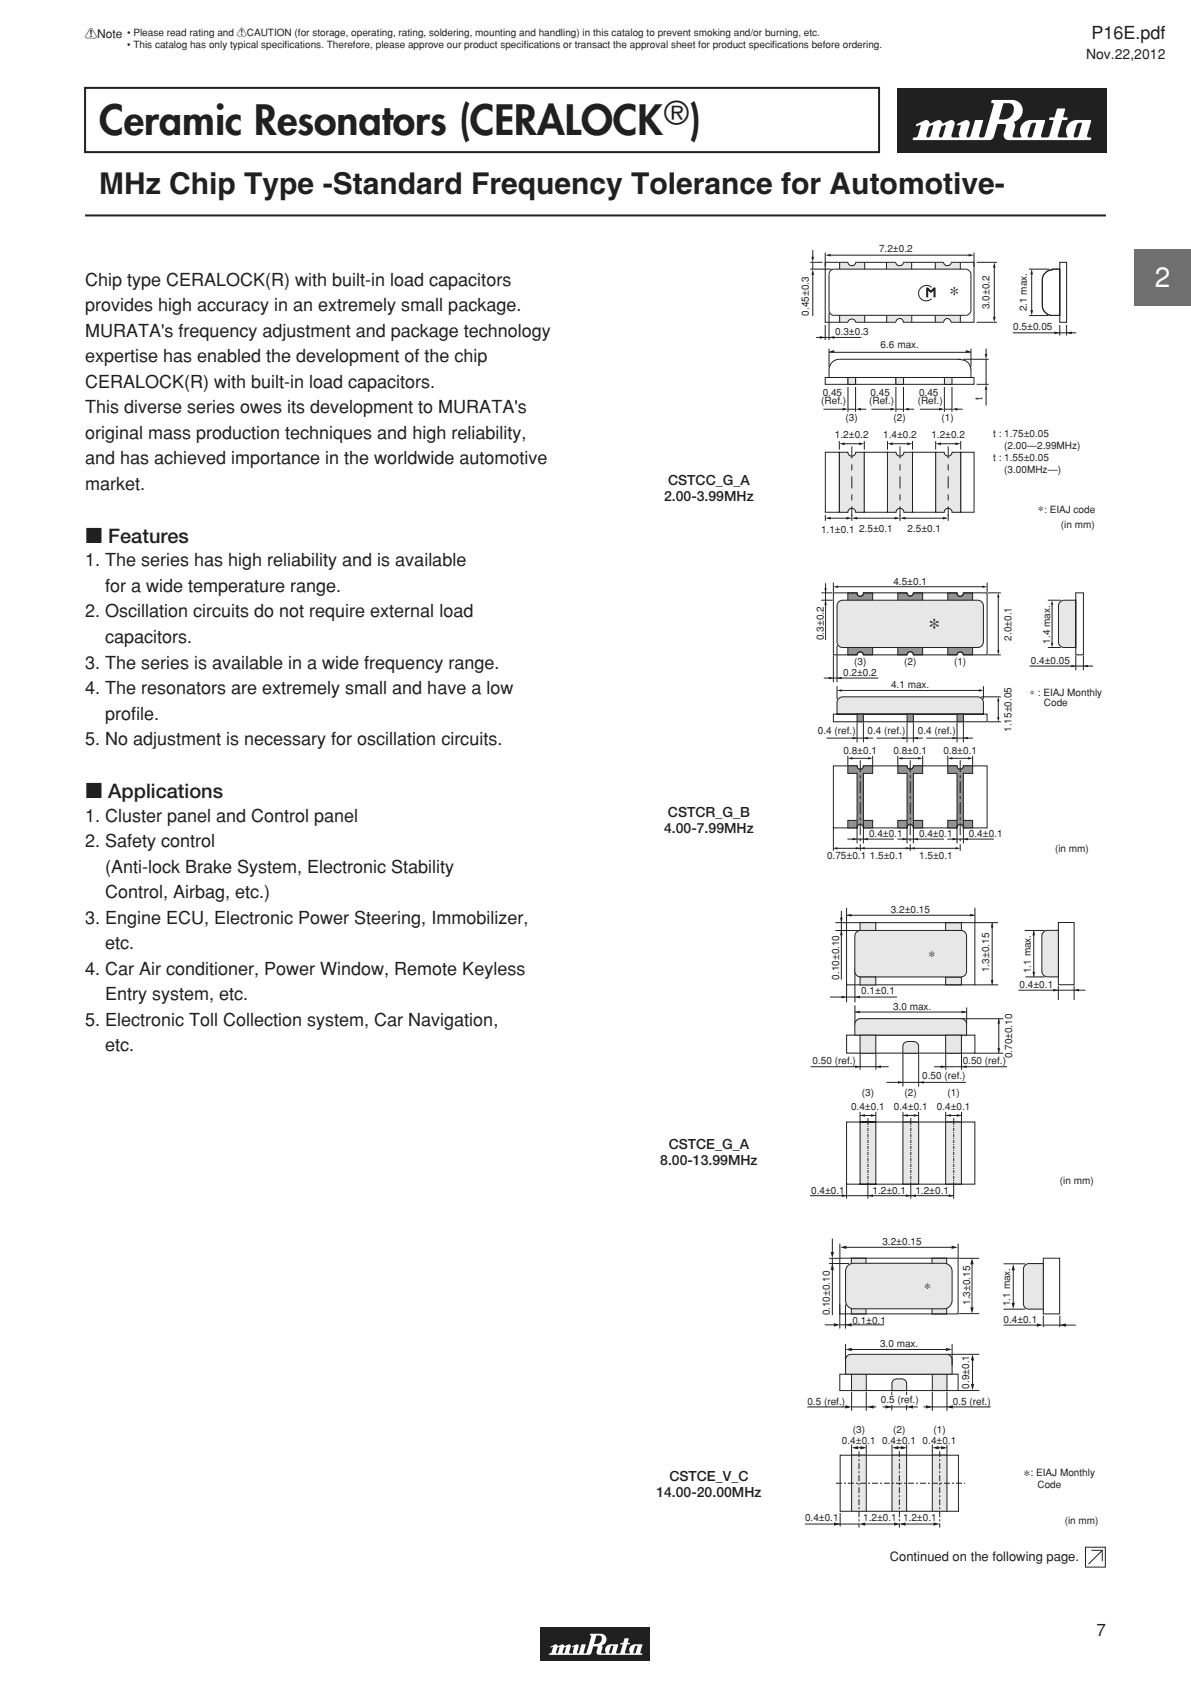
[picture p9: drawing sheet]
<svg xmlns="http://www.w3.org/2000/svg" width="210mm" height="297mm" viewBox="0 0 210 297" stroke-linecap="round" stroke-linejoin="round" font-family="sans-serif">
<path d="M15 15.5h140v11.3h-140z" fill="none" stroke="#231f20" stroke-width=".35"/>
<path d="M158.2 15.5h36.9v11.3h-36.9z" fill="#231f20"/>
<path d="M180.1 24h.1" fill="none" stroke="#231f20" stroke-width=".18"/>
<path d="M161.5 22l1.7-.8a.92 .92 0 0 1 .9 .6l.1-.1v.4l-.4 .2-.5 1.7a.38 .38 0 0 0 .4 .2 .38 .38 0 0 0 .4-.3l.5-1.7-.2-.2-.2 .1v-.4l1.1-.5a.65 .65 0 0 1 .9 .5h.3l-.1 .4-.4 .2-.5 1.6a.4 .4 0 0 0 .5 .4 .4 .4 0 0 0 .3-.5l.5-1.6-.2-.2-.2 .1 .1-.4 1.1-.5a.6 .6 0 0 1 .7 .8l-.5 2.1 .2 .1h1l.2-.1-.1-.6 .3-1.3-.1-.2-.4 .2-.1-.3 1.5-.7a.6 .6 0 0 1 .7 .7l-.6 2v.2l.3 .1h.2l.2-.3 .8-2.7h1.4l-.7 2.8a.59 .59 0 0 0 .7 .2 .59 .59 0 0 0 .4-.5l1.5-5.4-.4-.1 .1-.5 3.6-.1a1.96 1.96 0 0 1 1.8 1.8 1.96 1.96 0 0 1-1.5 2.1l.2 .8-.4 1.8 .2 .1h1.2l.1-.1a1.93 1.93 0 0 1 1.7-2.9h2.3l.2 .1-.4 1.3-1.4-.2 .2-.6-.2-.2-.5 .1-.2 .2-.6 2a.43 .43 0 0 0 .4 .4 .43 .43 0 0 0 .5-.4l.4-1.5 1.4 .2-.3 1.5 .2 .1h1a6 6 0 0 0 .9-2.6v-.4l-.7-.1v-.3l.9-.1 .5-1.5h1.4l-.3 1.4 .1 .1h.6v.3l-.1 .2h-.8l-.8 2.8 .3 .2h1.3l.1-.1a1.95 1.95 0 0 1 1.7-2.9h2.4l.1 .1-.3 1h-1.5l.2-.5-.2-.2a.68 .68 0 0 0-.8 .5l-.5 1.8a.45 .45 0 0 0 .4 .4 .45 .45 0 0 0 .5-.4l.4-1.6h1.5l-.4 1.7 .1 .2 .6 .1v.3l-.2 .1h-14.4a.85 .85 0 0 1-.8-1.1l.4-1.5-.1-.2h-.8l.1-.8h.4a1.75 1.75 0 0 0 1.5-2.7 1.93 1.93 0 0 0-1.6-.2l-.8 2.7 .2 .2h.3l-.1 .8-.7 .1-.6 2.1a.83 .83 0 0 1-.8 .6h-13.4v-.4l.4-.1a.49 .49 0 0 0 .5-.4l.4-1.6-.1-.2-.5 .3z" fill="#fff"/>
<path d="M15 38h180" fill="none" stroke="#e6e7e8" stroke-width=".18"/>
<path d="M15 38h180z" fill="none" stroke="#231f20" stroke-width=".35"/>
<path d="M169.4 79.8h2.3v10.5h-2.3z" fill="#fff"/>
<path d="M169.4 79.8h2.3v10.5h-2.3z" fill="none" stroke="#231f20" stroke-width=".18"/>
<g fill="#e7e8e8">
<path d="M156.3 46.2h1.7a.67 .67 0 0 0 .6 .7 .67 .67 0 0 0 .7-.7h1.4v1.3h-4.4z"/>
<path d="M148 46.3h1.5a.67 .67 0 0 0 .7 .6 .67 .67 0 0 0 .7-.6h1.6v1.2h-4.5z"/>
<path d="M164.9 46.3h1.5a.67 .67 0 0 0 .7 .6 .67 .67 0 0 0 .6-.6h1.6v1.2h-4.4z"/>
<path d="M156.4 55.6h4.4v1.2h-1.5a.7 .7 0 0 0-.7-.6 .7 .7 0 0 0-.6 .6h-1.6z"/>
<path d="M164.9 55.6h4.4v1.2h-1.6a.67 .67 0 0 0-.6-.6 .67 .67 0 0 0-.7 .6h-1.5z"/>
<path d="M148 55.6h4.5v1.2h-1.6a.67 .67 0 0 0-.7-.6 .67 .67 0 0 0-.7 .6h-1.5z"/>
</g>
<g fill="none" stroke="#231f20" stroke-width=".18">
<path d="M142.8 46.3h2.2M142.8 47.5h3.8M143.3 44.1v1.6M143.3 48.2v7.5M143.9 59.5h8M145.5 57.3v2.7M146.2 45h24.8M146.2 55.2v4.8M147.1 55.6h23.2M148 55.6v1.2zM148 46.3v1.2M152.5 55.6v1.2z"/>
<path d="M152.5 46.3v1.2M156.3 46.2v1.2M156.3 55.6v1.2M159.3 56.8h7.1a.67 .67 0 0 1 .7-.6 .67 .67 0 0 1 .6 .6h4v-10.5h-4a.67 .67 0 0 1-.6 .6 .67 .67 0 0 1-.7-.6h-7.1a.67 .67 0 0 1-.7 .6 .67 .67 0 0 1-.6-.6h-7.1a.67 .67 0 0 1-.7 .6 .67 .67 0 0 1-.7-.6h-4v10.5h4a.7 .7 0 0 1 1.2-.3l.2 .3h7.1a.69 .69 0 0 1 .7-.6 .69 .69 0 0 1 .6 .7M160.7 46.3v1.2M160.8 55.6v1.2M164.2 50.7a1.36 1.36 0 0 0-1.9 0 1.36 1.36 0 0 0 0 1.9 1.36 1.36 0 0 0 1.9 .1M164.9 46.3v1.2M164.9 55.6v1.2M169.3 46.3v1.2M169.3 55.6v1.2M170.3 55.6a1.01 1.01 0 0 0 .9-.9v-6.3a1.01 1.01 0 0 0-.9-.9h-23.2a.91 .91 0 0 0-.9 .9v6.3a.91 .91 0 0 0 .9 .9"/>
<path d="M171.7 44.5v2.5M172.2 46.3h3.6M172.2 56.8h3.6M175.3 46.9v9.3M178.6 58.7h11.2M181.4 47.5h3.7M181.4 55.7h3.4M181.9 48.2v6.8M184.1 48.4a1.73 1.73 0 0 1 1.4-.8v-.1h1.4v8.1h-1.8l-.5-.2a1.73 1.73 0 0 1-.8-1.5v-4.8zM185.5 47.5h1.4v8.1a2.54 2.54 0 0 1-2.9-.8l-.2-.9M185.5 47.6a1.77 1.77 0 0 0-1.7 1.7v4.6M186.9 57.3v1.9"/>
<path d="M186.9 46.3h1.2v10.5h-1.2zM188.1 57.3v1.9M145.2 72.2h3.9M145.5 66.6h26.2v1.2h-26.2zM146.2 61.5v3.2M146.2 62.1h25M149.5 66.6v1.2M168.9 63.4a1.97 1.97 0 0 1 2.3 1.8M169.5 63.4h-21.5a1.83 1.83 0 0 0-1.8 1.8v1.4h25v-1.5M169.8 63.4h4.5M171.2 61.5v3.2M172.2 67.8h2.1"/>
<path d="M173.9 63.4v4.4M145.5 90.8v1.1M146.2 91.4h3.5"/>
</g>
<g fill="#231f20">
<path d="M170.8 44.8l.9 .2-.9 .2z"/>
<path d="M185.9 58.5l1 .2-1 .2z"/>
<path d="M145.5 45l.9-.2v.4z"/>
<path d="M170.3 61.8l.9 .2-.9 .2z"/>
<path d="M146.2 62l.9-.2v.4z"/>
<path d="M150.9 72.2l.9-.3v.5z"/>
<path d="M151.5 78l.9 .3-.9 .2z"/>
</g>
<path d="M148.5 78.3h3.3" fill="none" stroke="#231f20" stroke-width=".18"/>
<g fill="#231f20">
<path d="M148 78.3l.9-.3v.5z"/>
<path d="M149.3 91.2l.9 .2-.9 .2z"/>
<path d="M145.5 91.4l1-.2v.4z"/>
</g>
<path d="M173.9 68.5v3" fill="none" stroke="#231f20" stroke-width=".18"/>
<path d="M173.9 67.8l.2 .9h-.5z" fill="#231f20"/>
<path d="M173.9 61.5v1.3" fill="none" stroke="#231f20" stroke-width=".18"/>
<g fill="#231f20">
<path d="M173.6 62.4h.5l-.2 1z"/>
<path d="M175.3 46.3l.3 .9h-.5z"/>
<path d="M175.1 55.9h.5l-.3 .9z"/>
<path d="M181.9 47.5l.2 .9h-.4z"/>
<path d="M181.7 54.7h.4l-.2 .9z"/>
<path d="M143.3 47.5l.2 1h-.4z"/>
<path d="M143.1 45.3h.4l-.2 .9z"/>
<path d="M144.6 59.3l.9 .2-.9 .2z"/>
<path d="M188.1 58.7l.9-.2v.4z"/>
<path d="M146.2 59.5l.9-.2v.4z"/>
</g>
<path d="M163.5 52.4v-1.6l.6 .7 .7-.7v1.6" fill="none" stroke="#231f20" stroke-width=".35"/>
<path d="M148 77.8v1.5M152.4 77.8v1.5" fill="none" stroke="#231f20" stroke-width=".18"/>
<path d="M160 78l.9 .3-.9 .2z" fill="#231f20"/>
<path d="M157 78.3h3.3" fill="none" stroke="#231f20" stroke-width=".18"/>
<path d="M156.5 78.3l.9-.3v.5z" fill="#231f20"/>
<path d="M156.5 77.8v1.5M160.9 77.8v1.5" fill="none" stroke="#231f20" stroke-width=".18"/>
<path d="M168.4 78l1 .3-1 .2z" fill="#231f20"/>
<path d="M165.5 78.3h3.3" fill="none" stroke="#231f20" stroke-width=".18"/>
<path d="M165 78.3l.9-.3v.5z" fill="#231f20"/>
<path d="M165 77.8v1.5M169.4 77.8v1.5" fill="none" stroke="#231f20" stroke-width=".18"/>
<path d="M149.5 66.6h1.4v1.2h-1.4z" fill="#e7e8e8"/>
<path d="M149.5 66.6h1.4v1.2h-1.4z" fill="none" stroke="#231f20" stroke-width=".18"/>
<path d="M148.6 71.9l.9 .3-.9 .2z" fill="#231f20"/>
<path d="M149.5 68.2v4.4M149.5 72.2h1.4M150.9 68.2v4.4M151.5 72.2h1.2M153.7 72.2h3.8" fill="none" stroke="#231f20" stroke-width=".18"/>
<g fill="#231f20">
<path d="M159.3 72.2l.9-.3v.5z"/>
<path d="M157 71.9l1 .3-1 .2z"/>
</g>
<path d="M158 68.2v4.4M158 72.2h1.3M159.3 68.2v4.4M160 72.2h1.2M162.2 72.2h3.9" fill="none" stroke="#231f20" stroke-width=".18"/>
<g fill="#231f20">
<path d="M167.9 72.2l.9-.3v.5z"/>
<path d="M165.6 71.9l.9 .3-.9 .2z"/>
</g>
<path d="M143.3 46.3v1.2M145.5 44.5v2.5M150.9 66.6v1.2M158 66.6v1.2M166.5 68.2v4.4M166.5 72.2h1.4M167.9 68.2v4.4M168.5 72.2h1.2" fill="none" stroke="#231f20" stroke-width=".18"/>
<path d="M158 66.6h1.3v1.2h-1.3z" fill="#e7e8e8"/>
<path d="M158 66.6h1.3v1.2h-1.3zM159.3 66.6v1.2" fill="none" stroke="#231f20" stroke-width=".18"/>
<path d="M166.5 66.6h1.4v1.2h-1.4z" fill="#e7e8e8"/>
<path d="M166.5 66.6h1.4v1.2h-1.4z" fill="none" stroke="#231f20" stroke-width=".18"/>
<path d="M148 79.8h1.5a.69 .69 0 0 0 .7 .6 .69 .69 0 0 0 .7-.6h1.5v10.6h-1.5a.68 .68 0 0 0-.7-.7 .68 .68 0 0 0-.7 .7h-1.5z" fill="#e6e7e8"/>
<path d="M148 79.8h1.5a.69 .69 0 0 0 .7 .6 .69 .69 0 0 0 .7-.6h1.5v10.6h-1.5a.68 .68 0 0 0-.7-.7 .68 .68 0 0 0-.7 .7h-1.5z" fill="none" stroke="#231f20" stroke-width=".18"/>
<path d="M156.5 79.8h1.5a.69 .69 0 0 0 .7 .6 .69 .69 0 0 0 .7-.6h1.5v10.6h-1.5a.68 .68 0 0 0-.7-.7 .68 .68 0 0 0-.7 .7h-1.5z" fill="#e6e7e8"/>
<path d="M156.5 79.8h1.5a.69 .69 0 0 0 .7 .6 .69 .69 0 0 0 .7-.6h1.5v10.6h-1.5a.68 .68 0 0 0-.7-.7 .68 .68 0 0 0-.7 .7h-1.5z" fill="none" stroke="#231f20" stroke-width=".18"/>
<path d="M165 79.8h1.5a.69 .69 0 0 0 .7 .6 .69 .69 0 0 0 .7-.6h1.5v10.6h-1.5a.68 .68 0 0 0-.7-.7 .68 .68 0 0 0-.7 .7h-1.5z" fill="#e6e7e8"/>
<path d="M165 79.8h1.5a.69 .69 0 0 0 .7 .6 .69 .69 0 0 0 .7-.6h1.5v10.6h-1.5a.68 .68 0 0 0-.7-.7 .68 .68 0 0 0-.7 .7h-1.5zM150.2 90.8v1.1M150.8 91.4h7.4M158.7 90.8v1.1M167.2 90.8v1.1" fill="none" stroke="#231f20" stroke-width=".18"/>
<path d="M150.2 78.7v12.3M158.7 78.7v12.3M167.2 78.7v12.3" fill="none" stroke="#231f20" stroke-width=".18" stroke-dasharray="2.1 1.1 1.1 1.1" stroke-linecap="butt"/>
<g fill="#231f20">
<path d="M157.7 91.2l1 .2-1 .2z"/>
<path d="M150.2 91.4l.9-.2v.4z"/>
</g>
<path d="M159.3 91.4h7.4" fill="none" stroke="#231f20" stroke-width=".18"/>
<g fill="#231f20">
<path d="M166.2 91.2l1 .2-1 .2z"/>
<path d="M158.7 91.4l.9-.2v.4z"/>
</g>
<path d="M145.5 79.8h2.5v10.5h-2.5z" fill="#fff"/>
<path d="M145.5 79.8h2.5v10.5h-2.5z" fill="none" stroke="#231f20" stroke-width=".18"/>
<path d="M152.4 79.8h4.1v10.5h-4.1z" fill="#fff"/>
<path d="M152.4 79.8h4.1v10.5h-4.1z" fill="none" stroke="#231f20" stroke-width=".18"/>
<path d="M160.9 79.8h4.1v10.5h-4.1z" fill="#fff"/>
<path d="M160.9 79.8h4.1v10.5h-4.1z" fill="none" stroke="#231f20" stroke-width=".18"/>
<path d="M186.9 106.2l.7-.3h2.1v8.3h-2.1a1 1 0 0 1-1-1v-6.3z" fill="#e6e7e8"/>
<path d="M186.9 106.2l.7-.3h2.1v8.3h-2.1a1 1 0 0 1-1-1v-6.3zM189.7 104.6h1.3v10.9h-1.3z" fill="none" stroke="#231f20" stroke-width=".18"/>
<path d="M147.9 123.2l.7-.3h23.8a1 1 0 0 1 1 1v2h-25.8v-2z" fill="#e6e7e8"/>
<path d="M146.9 125.9h27.1v1.4h-27.1zM147.9 123.2l.7-.3h23.8a1 1 0 0 1 1 1v2h-25.8v-2z" fill="none" stroke="#231f20" stroke-width=".18"/>
<path d="M149.5 104.6h1.6a.56 .56 0 0 0 .6 .6 .56 .56 0 0 0 .5-.6h1.7v10.9h-1.7a.56 .56 0 0 0-.5-.5 .56 .56 0 0 0-.6 .5h-1.6z" fill="#939598"/>
<path d="M149.5 104.6h1.6a.56 .56 0 0 0 .6 .6 .56 .56 0 0 0 .5-.6h1.7v10.9h-1.7a.56 .56 0 0 0-.5-.5 .56 .56 0 0 0-.6 .5h-1.6z" fill="none" stroke="#231f20" stroke-width=".18"/>
<path d="M167.1 104.6h1.6a.56 .56 0 0 0 .6 .6 .56 .56 0 0 0 .6-.6h1.6v10.9h-1.6a.56 .56 0 0 0-.6-.5 .56 .56 0 0 0-.6 .5h-1.6z" fill="#939598"/>
<path d="M167.1 104.6h1.6a.56 .56 0 0 0 .6 .6 .56 .56 0 0 0 .6-.6h1.6v10.9h-1.6a.56 .56 0 0 0-.6-.5 .56 .56 0 0 0-.6 .5h-1.6z" fill="none" stroke="#231f20" stroke-width=".18"/>
<path d="M158.3 104.6h1.6a.56 .56 0 0 0 .6 .5 .56 .56 0 0 0 .6-.5h1.6v10.9h-1.6a.56 .56 0 0 0-.6-.6 .56 .56 0 0 0-.6 .6h-1.6z" fill="#939598"/>
<path d="M146.9 104.6h4.2a.56 .56 0 0 0 .6 .6 .56 .56 0 0 0 .5-.6h7.7a.56 .56 0 0 0 .6 .5 .56 .56 0 0 0 .6-.5h7.6a.56 .56 0 0 0 .6 .6 .56 .56 0 0 0 .6-.6h4.1v10.9h-4.1a.56 .56 0 0 0-.6-.5 .56 .56 0 0 0-.6 .5h-7.6a.56 .56 0 0 0-.6-.6 .56 .56 0 0 0-.6 .6h-7.7a.56 .56 0 0 0-.5-.5 .56 .56 0 0 0-.6 .5h-4.2zM158.3 104.6h1.6a.56 .56 0 0 0 .6 .5 .56 .56 0 0 0 .6-.5h1.6v10.9h-1.6a.56 .56 0 0 0-.6-.6 .56 .56 0 0 0-.6 .6h-1.6zM146.9 135.1h4.2a.56 .56 0 0 0 .6 .6 .56 .56 0 0 0 .5-.6h7.7a.56 .56 0 0 0 .6 .5 .56 .56 0 0 0 .6-.5h7.6a.56 .56 0 0 0 .6 .6 .56 .56 0 0 0 .6-.6h4.1v10.9h-4.1a.56 .56 0 0 0-.6-.6 .56 .56 0 0 0-.6 .6h-7.6a.56 .56 0 0 0-.6-.6 .56 .56 0 0 0-.6 .6h-7.7v-.4a.57 .57 0 0 0-.7-.2 .57 .57 0 0 0-.4 .6h-4.2z" fill="none" stroke="#231f20" stroke-width=".18"/>
<path d="M147.9 106.2l.7-.3h23.8a1 1 0 0 1 1 1v6.3a1 1 0 0 1-1 1h-23.8a1 1 0 0 1-1-1v-6.3z" fill="#e6e7e8"/>
<path d="M147.9 106.2l.7-.3h23.8a1 1 0 0 1 1 1v6.3a1 1 0 0 1-1 1h-23.8a1 1 0 0 1-1-1v-6.3z" fill="none" stroke="#231f20" stroke-width=".18"/>
<path d="M149.5 135.1h1.6a.56 .56 0 0 0 .6 .6 .56 .56 0 0 0 .5-.6h1.7v1.3h-1.7v8.3h1.7v1.3h-1.7a.56 .56 0 0 0-.5-.6 .56 .56 0 0 0-.6 .6h-1.6v-1.3h1.6v-8.3h-1.6z" fill="#939598"/>
<path d="M149.5 135.1h1.6a.56 .56 0 0 0 .6 .6 .56 .56 0 0 0 .5-.6h1.7v1.3h-1.7v8.3h1.7v1.3h-1.7a.56 .56 0 0 0-.5-.6 .56 .56 0 0 0-.6 .6h-1.6v-1.3h1.6v-8.3h-1.6z" fill="none" stroke="#231f20" stroke-width=".18"/>
<path d="M158.3 135.1h1.6a.56 .56 0 0 0 .6 .6 .56 .56 0 0 0 .6-.6h1.6v1.3h-1.6v8.3h1.6v1.3h-1.6a.56 .56 0 0 0-.6-.6 .56 .56 0 0 0-.6 .6h-1.6v-1.3h1.6v-8.3h-1.6z" fill="#939598"/>
<path d="M158.3 135.1h1.6a.56 .56 0 0 0 .6 .6 .56 .56 0 0 0 .6-.6h1.6v1.3h-1.6v8.3h1.6v1.3h-1.6a.56 .56 0 0 0-.6-.6 .56 .56 0 0 0-.6 .6h-1.6v-1.3h1.6v-8.3h-1.6z" fill="none" stroke="#231f20" stroke-width=".18"/>
<path d="M167.1 135.1h1.6a.56 .56 0 0 0 .6 .6 .56 .56 0 0 0 .6-.6h1.6v1.3h-1.6v8.3h1.6v1.3h-1.6a.56 .56 0 0 0-.6-.6 .56 .56 0 0 0-.6 .6h-1.6v-1.3h1.6v-8.3h-1.6z" fill="#939598"/>
<path d="M167.1 135.1h1.6a.56 .56 0 0 0 .6 .6 .56 .56 0 0 0 .6-.6h1.6v1.3h-1.6v8.3h1.6v1.3h-1.6a.56 .56 0 0 0-.6-.6 .56 .56 0 0 0-.6 .6h-1.6v-1.3h1.6v-8.3h-1.6z" fill="none" stroke="#231f20" stroke-width=".18"/>
<path d="M151.1 125.9h1.1v1.4h-1.1z" fill="#939598"/>
<path d="M151.1 125.9h1.1v1.4h-1.1z" fill="none" stroke="#231f20" stroke-width=".18"/>
<path d="M159.9 125.9h1.2v1.4h-1.2z" fill="#939598"/>
<path d="M159.9 125.9h1.2v1.4h-1.2z" fill="none" stroke="#231f20" stroke-width=".18"/>
<path d="M168.7 125.9h1.2v1.4h-1.2z" fill="#939598"/>
<path d="M146.9 102.7v1.7M147.6 103.5h25.8M174 102.7v1.7M168.7 125.9h1.2v1.4h-1.2z" fill="none" stroke="#231f20" stroke-width=".18"/>
<g fill="#231f20">
<path d="M173.2 103.3l.8 .2-.8 .2z"/>
<path d="M146.9 103.5l.8-.2v.4z"/>
</g>
<path d="M147.6 121v2.3M148.2 121.8h24.5M173.4 121v2.3" fill="none" stroke="#231f20" stroke-width=".18"/>
<g fill="#231f20">
<path d="M172.6 121.6l.8 .2-.8 .2z"/>
<path d="M147.6 121.8l.8-.2v.4z"/>
</g>
<path d="M174.2 104.6h2.3M174.2 115.5h2.3M176 105.2v9.6" fill="none" stroke="#231f20" stroke-width=".18"/>
<g fill="#231f20">
<path d="M175.8 114.7h.4l-.2 .8z"/>
<path d="M176 104.6l.2 .8h-.4z"/>
</g>
<path d="M173 122.9h3.5M174.2 127.3h2.3M176 123.6v3" fill="none" stroke="#231f20" stroke-width=".18"/>
<g fill="#231f20">
<path d="M175.8 126.5h.4l-.2 .8z"/>
<path d="M176 122.9l.2 .8h-.4z"/>
</g>
<path d="M184.8 105.9h2.2M184.8 114.2h2.2M185.5 106.5v7" fill="none" stroke="#231f20" stroke-width=".18"/>
<g fill="#231f20">
<path d="M185.3 113.4h.4l-.2 .8z"/>
<path d="M185.5 105.9l.2 .8h-.4z"/>
</g>
<path d="M181.5 117.5h11.2M189.7 115.6v2.6M191 115.6v2.6" fill="none" stroke="#231f20" stroke-width=".18"/>
<g fill="#231f20">
<path d="M188.9 117.3l.8 .2-.8 .2z"/>
<path d="M191 117.5l.8-.2v.4z"/>
</g>
<path d="M145.7 130.2h8.2M151.1 127.4v3.5M152.2 127.4v3.5M154.5 130.2h8.3M159.9 127.4v3.5M161.1 127.4v3.5M163.4 130.2h8.2M168.7 127.4v3.5M169.9 127.4v3.5" fill="none" stroke="#231f20" stroke-width=".18"/>
<g fill="#231f20">
<path d="M167.9 130l.8 .2-.8 .2z"/>
<path d="M169.9 130.2l.8-.2v.4z"/>
<path d="M159.1 130l.8 .2-.8 .2z"/>
<path d="M161.1 130.2l.8-.2v.4z"/>
<path d="M150.3 130l.8 .2-.8 .2z"/>
<path d="M152.2 130.2l.8-.2v.4z"/>
</g>
<path d="M145.2 119.6h9.7M146.9 115.6v4.7M147.6 113.8v6.5" fill="none" stroke="#231f20" stroke-width=".18"/>
<g fill="#231f20">
<path d="M146.1 119.4l.8 .2-.8 .2z"/>
<path d="M147.6 119.6l.8-.2v.4z"/>
</g>
<path d="M149.4 148h8.2M151.1 144.8v3.9M152.2 144.8v3.9M159.9 144.8v3.9M161.1 144.8v3.9M168.7 144.8v3.9M169.9 144.8v3.9" fill="none" stroke="#231f20" stroke-width=".18"/>
<g fill="#231f20">
<path d="M150.3 147.8l.8 .2-.8 .2z"/>
<path d="M152.2 148l.8-.2v.4z"/>
</g>
<path d="M146.9 145.9v4.2" fill="none" stroke="#231f20" stroke-width=".18"/>
<path d="M168.5 149.4l.8 .2-.8 .2z" fill="#231f20"/>
<path d="M149.5 133.3v1.7M150.1 133.7h3.1M153.9 133.3v1.7M147.5 149.6h21.1" fill="none" stroke="#231f20" stroke-width=".18"/>
<g fill="#231f20">
<path d="M153.1 133.5l.8 .2-.8 .3z"/>
<path d="M149.5 133.7l.8-.2v.5z"/>
</g>
<path d="M144.8 104.6h2M144.8 105.9h2M145.6 102.9v10" fill="none" stroke="#231f20" stroke-width=".18"/>
<g fill="#231f20">
<path d="M145.4 103.8h.4l-.2 .8z"/>
<path d="M145.6 105.9l.2 .8h-.5z"/>
</g>
<path d="M151.7 134.1v16M160.5 134.1v16M169.3 134.1v16" fill="none" stroke="#231f20" stroke-width=".18" stroke-dasharray="2.1 .5 .5 .5" stroke-linecap="butt"/>
<path d="M158.2 148h8.2" fill="none" stroke="#231f20" stroke-width=".18"/>
<g fill="#231f20">
<path d="M159.1 147.8l.8 .2-.8 .2z"/>
<path d="M161.1 148l.8-.2v.4z"/>
</g>
<path d="M167 148h8.3" fill="none" stroke="#231f20" stroke-width=".18"/>
<g fill="#231f20">
<path d="M167.9 147.8l.8 .2-.8 .2z"/>
<path d="M169.9 148l.8-.2v.4z"/>
</g>
<path d="M158.3 133.3v1.7M159 133.7h3M162.7 133.3v1.7" fill="none" stroke="#231f20" stroke-width=".18"/>
<g fill="#231f20">
<path d="M161.9 133.5l.8 .2-.8 .3z"/>
<path d="M158.3 133.7l.8-.2v.5z"/>
</g>
<path d="M167.1 133.3v1.7M167.8 133.7h3M171.5 133.3v1.7" fill="none" stroke="#231f20" stroke-width=".18"/>
<g fill="#231f20">
<path d="M170.7 133.5l.8 .2-.8 .3z"/>
<path d="M167.1 133.7l.8-.2v.5z"/>
<path d="M159.7 149.4l.8 .2-.8 .2z"/>
<path d="M150.9 149.4l.8 .2-.8 .2z"/>
<path d="M146.8 149.6l.8-.2v.4z"/>
<path d="M151.7 149.6l.8-.2v.4z"/>
<path d="M160.5 149.6l.8-.2v.4z"/>
</g>
<g fill="none" stroke="#231f20" stroke-width=".18">
<path d="M146.4 175.8h11.8M148.3 160.6v12.2M149.3 161.4h22.6M150.7 178.5h19.7M150.7 170.5v6.3M150.7 177.3v3.6M169.3 179.7h7.6M170.4 177.7v2.8M174.9 162.7v11M176.1 179.7v6M179.6 174.6h11.8M180.7 164.1h3.5"/>
<path d="M180.8 172.3h3.4M182.3 164.1v8.2M186.6 173.9v2.5M142.9 188.1h13.8M151.6 196.1v1.7M151.7 196.7h2.7M151.7 185.9v2.8M154.4 185.9v2.8M156.3 190.9h14M159.2 185.9v5.7M160.6 197.2v.7M162 185.9v5.7"/>
<path d="M166.8 185.9v2.8M169.5 185.7v3M171.8 185.7h5.1M142.8 210.9h25.4"/>
</g>
<path d="M166.7 162.7h2.8v1.4h-2.8z" fill="#e6e7e8"/>
<path d="M166.7 162.7h2.8v1.4h-2.8z" fill="none" stroke="#231f20" stroke-width=".18"/>
<path d="M166.7 172.3h2.8v1.4h-2.8z" fill="#e6e7e8"/>
<path d="M147.3 162.7h2M147.3 164.1h4.2M149.3 160.1v2.6M149.3 162.7h22.6v11h-22.6zM149.3 173.3v3.5M166.7 172.3h2.8v1.4h-2.8zM171.9 173.7h4.1M171.9 160.1v2.6h4.1" fill="none" stroke="#231f20" stroke-width=".18"/>
<path d="M166.7 197.9h2.8v11h-2.8z" fill="#e6e7e8"/>
<path d="M166.7 197.9h2.8v11h-2.8z" fill="none" stroke="#231f20" stroke-width=".18"/>
<path d="M159.2 197.9h2.8v11h-2.8z" fill="#e6e7e8"/>
<path d="M159.2 197.9h2.8v11h-2.8z" fill="none" stroke="#231f20" stroke-width=".18"/>
<path d="M151.7 197.9h2.7v11h-2.7z" fill="#e6e7e8"/>
<path d="M186.6 162.7h2.8v11h-2.8zM189.4 173.9v2.5M149.3 197.9h22.6v10.9h-22.6zM149.3 182.6h22.6v3.1h-22.6zM151.7 197.9h2.7v11h-2.7zM153 197.2v.7M153 208.7v2.7M160.6 208.7v2.7" fill="none" stroke="#231f20" stroke-width=".18"/>
<path d="M153 197.9v10.8M160.6 197.9v10.8" fill="none" stroke="#231f20" stroke-width=".18" stroke-dasharray=".5 .2 .2 .2" stroke-linecap="butt"/>
<path d="M184 164.4l.7-.3h1.9v8.2h-1.9a1 1 0 0 1-1-1v-6.2z" fill="#e6e7e8"/>
<path d="M184 164.4l.7-.3h1.9v8.2h-1.9a1 1 0 0 1-1-1v-6.2z" fill="none" stroke="#231f20" stroke-width=".18"/>
<path d="M151 164.4l.7-.3h17.7a1 1 0 0 1 1 1v6.2a1 1 0 0 1-1 1h-17.7a1 1 0 0 1-1-1v-6.2z" fill="#e6e7e8"/>
<path d="M151 164.4l.7-.3h17.7a1 1 0 0 1 1 1v6.2a1 1 0 0 1-1 1h-17.7a1 1 0 0 1-1-1v-6.2z" fill="none" stroke="#231f20" stroke-width=".18"/>
<path d="M151 179.9l.7-.2h17.7a1 1 0 0 1 1 1v1.9h-19.7v-1.9z" fill="#e6e7e8"/>
<path d="M151 179.9l.7-.2h17.7a1 1 0 0 1 1 1v1.9h-19.7v-1.9z" fill="none" stroke="#231f20" stroke-width=".18"/>
<path d="M159.5 183.9a2.04 2.04 0 0 1 2.4 .3l.1 1.5h-2.8v-1.2z" fill="#e6e7e8"/>
<path d="M159.5 183.9a2.04 2.04 0 0 1 2.4 .3l.1 1.5h-2.8v-1.2z" fill="none" stroke="#231f20" stroke-width=".18"/>
<path d="M151.6 162.7h2.8v1.4h-2.8z" fill="#e6e7e8"/>
<path d="M151.6 162.7h2.8v1.4h-2.8z" fill="none" stroke="#231f20" stroke-width=".18"/>
<path d="M151.6 172.3h2.8v1.4h-2.8z" fill="#e6e7e8"/>
<path d="M151.6 172.3h2.8v1.4h-2.8z" fill="none" stroke="#231f20" stroke-width=".18"/>
<path d="M151.6 182.6h2.8v3.1h-2.8z" fill="#e6e7e8"/>
<path d="M151.6 182.6h2.8v3.1h-2.8z" fill="none" stroke="#231f20" stroke-width=".18"/>
<path d="M166.7 182.6h2.8v3.1h-2.8z" fill="#e6e7e8"/>
<path d="M166.7 182.6h2.8v3.1h-2.8z" fill="none" stroke="#231f20" stroke-width=".18"/>
<g fill="#231f20">
<path d="M182 171.4h.5l-.2 .9z"/>
<path d="M182.3 164.1l.2 .9h-.5z"/>
<path d="M174.7 172.8h.5l-.3 .9z"/>
<path d="M174.9 162.7l.3 .9h-.5z"/>
<path d="M149.3 161.4l.8-.2v.5z"/>
<path d="M148.1 161.8h.5l-.3 .9z"/>
<path d="M148.3 164.1l.3 .8h-.5z"/>
<path d="M189.4 174.6l.9-.2v.5z"/>
<path d="M185.7 174.4l.9 .2-.9 .3z"/>
<path d="M171 161.2l.9 .2-.9 .3z"/>
<path d="M150.7 178.5l.9-.2v.4z"/>
<path d="M169.6 178.3l.8 .2-.8 .2z"/>
<path d="M154.5 188.1l.8-.2v.5z"/>
<path d="M150.8 187.9l.8 .2-.8 .3z"/>
</g>
<path d="M164.7 188.1h12.9" fill="none" stroke="#231f20" stroke-width=".18"/>
<g fill="#231f20">
<path d="M169.6 188.1l.8-.2v.5z"/>
<path d="M165.9 187.9l.8 .2-.8 .3z"/>
<path d="M162 190.9l.9-.2v.4z"/>
<path d="M158.3 190.7l.9 .2-.9 .2z"/>
<path d="M151.6 196.7l.9-.2v.5z"/>
<path d="M153.6 196.5l.8 .2-.8 .3z"/>
<path d="M153.1 210.9l.8-.3v.5z"/>
<path d="M148.4 210.6l.9 .3-.9 .2z"/>
<path d="M159.7 210.6l.9 .3-.9 .2z"/>
<path d="M160.6 210.9l.9-.3v.5z"/>
<path d="M167.3 210.6l.9 .3-.9 .2z"/>
</g>
<path d="M159.2 196.7h2.8" fill="none" stroke="#231f20" stroke-width=".18"/>
<g fill="#231f20">
<path d="M159.2 196.7l.9-.2v.5z"/>
<path d="M161.1 196.5l.9 .2-.9 .3z"/>
</g>
<path d="M166.8 196.7h2.8" fill="none" stroke="#231f20" stroke-width=".18"/>
<g fill="#231f20">
<path d="M166.8 196.7l.9-.2v.5z"/>
<path d="M168.7 196.5l.9 .2-.9 .3z"/>
<path d="M176.1 179.7l.2 .8h-.4z"/>
<path d="M175.9 184.9h.4l-.2 .8z"/>
<path d="M150.8 175.8l.8-.2v.5z"/>
<path d="M148.4 175.6l.8 .2-.8 .3z"/>
</g>
<path d="M154.4 196.1v1.7M159.2 196.1v1.7M162 196.1v1.7M166.7 196.1v1.7M168.2 197.2v.7M169.5 196.1v1.7M149.3 208.7v2.7M168.2 208.7v2.7" fill="none" stroke="#231f20" stroke-width=".18"/>
<path d="M168.2 197.9v10.8" fill="none" stroke="#231f20" stroke-width=".18" stroke-dasharray=".5 .2 .2 .2" stroke-linecap="butt"/>
<path d="M164.3 221.9h2.6v9.8h-2.6z" fill="#e6e7e8"/>
<path d="M164.3 221.9h2.6v9.8h-2.6z" fill="none" stroke="#231f20" stroke-width=".18"/>
<path d="M150.1 221.9h2.6v9.8h-2.6z" fill="#e6e7e8"/>
<path d="M150.1 221.9h2.6v9.8h-2.6z" fill="none" stroke="#231f20" stroke-width=".18"/>
<path d="M149.4 223.4l.6-.5 .5-.1h16a1.41 1.41 0 0 1 1.4 1.4v5.2a1.45 1.45 0 0 1-1.4 1.4h-16a1.42 1.42 0 0 1-1.4-1.4v-5.2z" fill="#e6e7e8"/>
<path d="M149.4 223.4l.6-.5 .5-.1h16a1.41 1.41 0 0 1 1.4 1.4v5.2a1.45 1.45 0 0 1-1.4 1.4h-16a1.42 1.42 0 0 1-1.4-1.4v-5.2zM148.1 256.6h20.9v9.9h-20.9z" fill="none" stroke="#231f20" stroke-width=".18"/>
<path d="M157.3 256.6h2.6v9.9h-2.6z" fill="#e6e7e8"/>
<path d="M157.3 256.6h2.6v9.9h-2.6z" fill="none" stroke="#231f20" stroke-width=".18"/>
<path d="M164.4 256.6h2.6v9.9h-2.6z" fill="#e6e7e8"/>
<path d="M164.4 256.6h2.6v9.9h-2.6z" fill="none" stroke="#231f20" stroke-width=".18"/>
<path d="M150.2 256.6h2.5v9.9h-2.5z" fill="#e6e7e8"/>
<path d="M148.1 221.9h20.8v9.8h-20.8zM184 221.9h2.8v9.8h-2.8zM150.2 256.6h2.5v9.9h-2.5z" fill="none" stroke="#231f20" stroke-width=".18"/>
<path d="M180.7 223.1l.7-.2h2.6v8h-2.6a.93 .93 0 0 1-1-.9v-6.2z" fill="#e6e7e8"/>
<path d="M180.7 223.1l.7-.2h2.6v8h-2.6a.93 .93 0 0 1-1-.9v-6.2zM148.1 242.4h20.8v2.8h-20.8z" fill="none" stroke="#231f20" stroke-width=".18"/>
<path d="M150.1 242.4h2.6v2.8h-2.6z" fill="#e6e7e8"/>
<path d="M150.1 242.4h2.6v2.8h-2.6z" fill="none" stroke="#231f20" stroke-width=".18"/>
<path d="M164.4 242.4h2.6v2.8h-2.6z" fill="#e6e7e8"/>
<path d="M164.4 242.4h2.6v2.8h-2.6z" fill="none" stroke="#231f20" stroke-width=".18"/>
<path d="M149.4 239.1l.7-.2h16.8a.95 .95 0 0 1 1 .9v2.6h-18.8v-2.6z" fill="#e6e7e8"/>
<path d="M149.4 239.1l.7-.2h16.8a.95 .95 0 0 1 1 .9v2.6h-18.8v-2.6z" fill="none" stroke="#231f20" stroke-width=".18"/>
<path d="M157.5 243.4a1.8 1.8 0 0 1 2.3 .3l.1 1.5h-2.6v-1.2z" fill="#e6e7e8"/>
<path d="M148.6 220h19.4M157.5 243.4a1.8 1.8 0 0 1 2.3 .3l.1 1.5h-2.6v-1.2z" fill="none" stroke="#231f20" stroke-width=".18"/>
<g fill="#231f20">
<path d="M167.8 219.7l1.1 .3-1.1 .3z"/>
<path d="M148.2 220l1-.3v.6z"/>
</g>
<path d="M146.8 218.4v3" fill="none" stroke="#231f20" stroke-width=".18"/>
<path d="M146.5 220.8h.6l-.3 1.1z" fill="#231f20"/>
<path d="M148.1 219.3v2.6M168.9 219.3v2.6M146.8 222v9.9" fill="none" stroke="#231f20" stroke-width=".18"/>
<path d="M146.8 222.9l.3 1.1h-.6z" fill="#231f20"/>
<path d="M145.4 233.7h2.3" fill="none" stroke="#231f20" stroke-width=".18"/>
<path d="M147 233.4l1.1 .3-1.1 .3z" fill="#231f20"/>
<path d="M146.2 222.8h3.5M148.1 233.7h7.8" fill="none" stroke="#231f20" stroke-width=".18"/>
<path d="M149.1 233.7l1.1-.3v.6z" fill="#231f20"/>
<path d="M149.1 230.1v4.2M171.4 222.6v8.6" fill="none" stroke="#231f20" stroke-width=".18"/>
<g fill="#231f20">
<path d="M171.4 221.9l.3 1.1h-.6z"/>
<path d="M171.1 230.6h.6l-.3 1.1z"/>
</g>
<path d="M169.1 221.9h3.6M169.1 231.7h3.6M178.7 223.8v6.4" fill="none" stroke="#231f20" stroke-width=".18"/>
<g fill="#231f20">
<path d="M178.7 223l.2 1h-.5z"/>
<path d="M178.4 229.8h.5l-.2 1.1z"/>
<path d="M182.8 233.4l1.1 .3-1.1 .3z"/>
</g>
<path d="M183.9 233.7h5.8" fill="none" stroke="#231f20" stroke-width=".18"/>
<path d="M186.9 233.7l1.1-.3v.6z" fill="#231f20"/>
<path d="M146.2 221.9h1.8M148.1 230.1v4.2M176.9 222.9h3.9M176.9 230.9h3.9M177 233.7h6.4M184 232v2M186.9 232v2M142.4 248.1h7.3" fill="none" stroke="#231f20" stroke-width=".18"/>
<path d="M149.1 247.8l1 .3-1 .3z" fill="#231f20"/>
<path d="M150 248.1h4.5" fill="none" stroke="#231f20" stroke-width=".18"/>
<path d="M153 248.1l1-.3v.6z" fill="#231f20"/>
<path d="M162.8 248.1h4.4M167.3 248.1h7.4" fill="none" stroke="#231f20" stroke-width=".18"/>
<path d="M163.3 247.8l1 .3-1 .3z" fill="#231f20"/>
<path d="M160.3 248.1h1.5" fill="none" stroke="#231f20" stroke-width=".18"/>
<path d="M159.9 248.1l1.1-.3v.6z" fill="#231f20"/>
<path d="M155.7 248.1h4.5" fill="none" stroke="#231f20" stroke-width=".18"/>
<path d="M156.1 247.8l1.1 .3-1.1 .3z" fill="#231f20"/>
<path d="M171.5 239.6v5.1" fill="none" stroke="#231f20" stroke-width=".18"/>
<g fill="#231f20">
<path d="M171.5 238.8l.3 1.1h-.6z"/>
<path d="M171.2 244.1h.6l-.3 1.1z"/>
</g>
<path d="M149.6 238h17.4" fill="none" stroke="#231f20" stroke-width=".18"/>
<g fill="#231f20">
<path d="M166.8 237.7l1.1 .3-1.1 .3z"/>
<path d="M149.1 238l1.1-.3v.6z"/>
</g>
<path d="M149.1 237v3.9M167.1 238.9h5.6M167.9 237v3.9M150.2 245.4v3.4M152.7 245.4v3.4M157.2 245.4v3.3M159.9 245.4v3.3M164.4 245.4v3.4M168.9 245.2h3.8" fill="none" stroke="#231f20" stroke-width=".18"/>
<path d="M166.9 248.1l1.1-.3v.6z" fill="#231f20"/>
<path d="M157.3 254.7v1.9M159.9 254.7v1.9M167 245.4v3.4M141.9 268.8h9.6" fill="none" stroke="#231f20" stroke-width=".18"/>
<path d="M147.1 268.5l1.1 .3-1.1 .3z" fill="#231f20"/>
<path d="M152.2 268.8h5.7" fill="none" stroke="#231f20" stroke-width=".18"/>
<g fill="#231f20">
<path d="M157.7 268.5l1 .3-1 .3z"/>
<path d="M151.5 268.8l1.1-.3v.6z"/>
</g>
<path d="M158.9 268.8h5.9" fill="none" stroke="#231f20" stroke-width=".18"/>
<g fill="#231f20">
<path d="M164.6 268.5l1.1 .3-1.1 .3z"/>
<path d="M158.6 268.8l1.1-.3v.6z"/>
</g>
<path d="M150.7 255.3h1.6M164.4 254.7v1.9M167 254.7v1.9M148.1 266.8v2.4" fill="none" stroke="#231f20" stroke-width=".18"/>
<path d="M158.6 255.9v13.5M165.7 255.9v13.5M147.4 261.6h22.7" fill="none" stroke="#231f20" stroke-width=".18" stroke-dasharray="1.1 .4 .4 .4" stroke-linecap="butt"/>
<g fill="#231f20">
<path d="M151.7 255l1.1 .3-1.1 .3z"/>
<path d="M150.2 255.3l1.1-.3v.6z"/>
</g>
<path d="M157.8 255.3h1.7" fill="none" stroke="#231f20" stroke-width=".18"/>
<g fill="#231f20">
<path d="M158.8 255l1.1 .3-1.1 .3z"/>
<path d="M157.3 255.3l1.1-.3v.6z"/>
</g>
<path d="M164.9 255.3h1.7" fill="none" stroke="#231f20" stroke-width=".18"/>
<g fill="#231f20">
<path d="M165.9 255l1.1 .3-1.1 .3z"/>
<path d="M164.4 255.3l1.1-.3v.6z"/>
</g>
<path d="M150.2 254.7v1.9M152.7 254.7v1.9" fill="none" stroke="#231f20" stroke-width=".18"/>
<path d="M151.5 255.9v13.5" fill="none" stroke="#231f20" stroke-width=".18" stroke-dasharray="1.1 .4 .4 .4" stroke-linecap="butt"/>
<path d="M156.9 246.1h3.5v1.6h-3.5z" fill="#fff"/>
<path d="M191.4 272.9h3.5v3.5h-3.5zM192.4 273.4h2v1.9M194.4 273.4l-2.5 2.4" fill="none" stroke="#231f20" stroke-width=".18"/>
<path d="M95.3 287h19.4v6h-19.4z" fill="#231f20"/>
<path d="M106.8 291.5h.1" fill="none" stroke="#231f20" stroke-width=".18"/>
<path d="M97.1 290.4l.8-.4a.42 .42 0 0 1 .5 .3l.1 .2-.3 .1-.1 1 .3-.1 .3-1h-.2v-.2l.7-.3 .3 .3h.2l-.1 .2-.2 .1-.2 .8 .2 .2 .2-.1 .2-1h-.2l.1-.2 .6-.3 .4 .3-.3 1.3h.6l.2-1.1h-.3v-.1l.8-.4h.2l.1 .4-.3 1.1 .2 .1 .2-.1 .4-1.5h.7l.1 .1-.4 1.4 .3 .1 .2-.1 .9-3-.3-.1 .1-.2 1.9-.1a1.05 1.05 0 0 1 .9 1 1.05 1.05 0 0 1-.8 1.1l.1 .4-.2 1h.8a1.12 1.12 0 0 1 .9-1.6l1.3 .1-.2 .6h-.7v-.5l-.4 .2-.3 1.2h.4l.3-.9h.7l-.2 .8 .2 .1h.4l.2-.1 .4-1.4-.4-.1v-.2l.5-.1 .2-.8 .8 .1-.2 .7 .4 .1v.1l-.5 .1-.4 1.5 .1 .1h.8a1.12 1.12 0 0 1 .9-1.6l1.3 .1-.2 .5h-.7v-.4l-.4 .2-.3 1.2h.3l.4-1h.7l-.2 .9 .4 .1-.1 .2-7.4 .1a.48 .48 0 0 1-.6-.6l.2-.8-.1-.1h-.4l.1-.5h.2a.93 .93 0 0 0 .9-.9 .47 .47 0 0 0-.4-.6l-.6 .1-.4 1.4h.3l-.1 .5h-.3l-.3 1.2-.3 .2-7.2 .1v-.3l.4-.1 .3-1-.4 .1z" fill="#fff"/>
<path d="M200 43.9h10v10h-10z" fill="#6d6e70"/>
<text font-size="7.2" fill="#231f20" x="17.5" y="23.9">Ceramic Resonators (CERALOCKr)</text>
<text font-size="5.3" fill="#231f20" x="17.5" y="34.2">MHz Chip Type -Standard Frequency Tolerance for Automotive-</text>
<text font-size="4.9" fill="#fff" x="203.6" y="50.7">2</text>
<text font-size="4.2" fill="#231f20" x="163.7" y="111.4">∗</text>
<g font-size="3.5" fill="#231f20">
<text x="167.4" y="52.6">∗</text>
<text x="15" y="95.8">c Features</text>
<text x="15" y="140.8">c Applications</text>
</g>
<g font-size="3.2" fill="#231f20">
<text x="192.4" y="6.8">P16E.pdf</text>
<text x="15" y="50.4">Chip type CERALOCK(R) with built-in load capacitors</text>
<text x="15" y="54.9">provides high accuracy in an extremely small package.</text>
<text x="15" y="59.4">MURATA's frequency adjustment and package technology</text>
<text x="15" y="63.9">expertise has enabled the development of the chip</text>
<text x="15" y="68.4">CERALOCK(R) with built-in load capacitors.</text>
<text x="15" y="72.9">This diverse series owes its development to MURATA's</text>
<text x="15" y="77.4">original mass production techniques and high reliability,</text>
<text x="15" y="81.9">and has achieved importance in the worldwide automotive</text>
<text x="15" y="86.4">market.</text>
<text x="15" y="99.9">1. The series has high reliability and is available</text>
<text x="18.5" y="104.4">for a wide temperature range.</text>
<text x="15" y="108.9">2. Oscillation circuits do not require external load</text>
<text x="18.5" y="113.4">capacitors.</text>
<text x="15" y="117.9">3. The series is available in a wide frequency range.</text>
<text x="15" y="122.4">4. The resonators are extremely small and have a low</text>
<text x="15" y="131.4">5. No adjustment is necessary for oscillation circuits.</text>
<text x="18.5" y="126.9">prof</text>
<text x="23.1" y="126.9">i le.</text>
<text x="15" y="144.9">1. Cluster panel and Control panel</text>
<text x="15" y="149.4">2. Safety control</text>
<text x="18.5" y="153.9">(Anti-lock Brake System, Electronic Stability</text>
<text x="18.5" y="158.4">Control, Airbag, etc.)</text>
<text x="15" y="162.9">3. Engine ECU, Electronic Power Steering, Immobilizer,</text>
<text x="18.5" y="167.4">etc.</text>
<text x="15" y="171.9">4. Car Air conditioner, Power Window, Remote Keyless</text>
<text x="18.5" y="176.4">Entry system, etc.</text>
<text x="15" y="180.9">5. Electronic Toll Collection system, Car Navigation,</text>
<text x="18.5" y="185.4">etc.</text>
</g>
<text font-size="3" fill="#231f20" x="193.3" y="288.6">7</text>
<g font-size="2.5" fill="#231f20">
<text x="191.5" y="10.3">Nov.22,2012</text>
<text x="117.1" y="88.4">2.00-3.99MHz</text>
<text x="117.8" y="85.6">CSTCC_G_A</text>
<text x="117.1" y="146.9">4.00-7.99MHz</text>
<text x="117.8" y="144.1">CSTCR_G_B</text>
<text x="163.7" y="169.1">∗</text>
<text x="117.9" y="202.6">CSTCE_G_A</text>
<text x="116.4" y="205.4">8.00-13.99MHz</text>
<text x="162.9" y="227.6">∗</text>
<text x="115.7" y="263.9">14.00-20.00MHz</text>
<text x="118" y="261.1">CSTCE_V_C</text>
<text x="180.5" y="260.6">∗</text>
</g>
<text font-size="2.3" fill="#231f20" x="156.9" y="275.4">Continued on the following page.</text>
<text font-size="2.2" fill="#231f20" x="183" y="90.4">∗</text>
<text font-size="2.1" fill="#231f20" x="15" y="6.7">!Note</text>
<g font-size="1.8" fill="#231f20">
<text x="22.4" y="6.4">• Please read rating and !CAUTION (for storage, operating, rating, soldering, mounting and handling) in this catalog to prevent smoking and/or burning, etc.</text>
<text x="22.4" y="8.5">• This catalog has only typical specifcations. Therefore, please approve our product specif</text>
<text x="50.2" y="8.5">i</text>
<text x="92.3" y="8.5">i cations or transact the approval sheet for product specif</text>
<text x="136.2" y="8.5">i cations before ordering.</text>
<text x="155" y="44.4">7.2±0.2</text>
<text x="142.6" y="55.6" transform="rotate(-90 142.6 55.6)">0.45±0.3</text>
<text x="147.2" y="59">0.3±0.3</text>
<text x="174.5" y="54.5" transform="rotate(-90 174.5 54.5)">3.0±0.2</text>
<text x="178.7" y="58.2">0.5±0.05</text>
<text x="181.1" y="54.9" transform="rotate(-90 181.1 54.9)">2.1 max.</text>
<text x="155.3" y="61.3">6.6 max.</text>
<text x="144.8" y="71.3">(Ref.)</text>
<text x="145.1" y="69.9">0.45</text>
<text x="153.3" y="71.3">(Ref.)</text>
<text x="153.5" y="69.9">0.45</text>
<text x="161.8" y="71.3">(Ref.)</text>
<text x="162.1" y="69.9">0.45</text>
<text x="173.2" y="70.5" transform="rotate(-90 173.2 70.5)">t</text>
<text x="147.2" y="77.2">1.2±0.2</text>
<text x="149.1" y="74.3">(3)</text>
<text x="155.7" y="77.2">1.4±0.2</text>
<text x="157.6" y="74.3">(2)</text>
<text x="164.2" y="77.2">1.2±0.2</text>
<text x="166" y="74.3">(1)</text>
<text x="175.1" y="77">t : 1.75±0.05</text>
<text x="175.1" y="81.3">t : 1.55±0.05</text>
<text x="177.1" y="79.1">(2.00—2.99MHz)</text>
<text x="177.1" y="83.4">(3.00MHz—)</text>
<text x="144.8" y="93.9">1.1±0.1</text>
<text x="151.5" y="93.8">2.5±0.1</text>
<text x="160" y="93.8">2.5±0.1</text>
<text x="184.1" y="90.4">: EIAJ code</text>
<text x="187.1" y="93.2">(in mm)</text>
<text x="157.5" y="103.1">4.5±0.1</text>
<text x="145.3" y="112.9" transform="rotate(-90 145.3 112.9)">0.3±0.2</text>
<text x="178.4" y="113" transform="rotate(-90 178.4 113)">2.0±0.1</text>
<text x="185.2" y="113.5" transform="rotate(-90 185.2 113.5)">1.4 max.</text>
<text x="148.7" y="119.3">0.2±0.2</text>
<text x="150.6" y="117.3">(3)</text>
<text x="159.4" y="117.3">(2)</text>
<text x="168.2" y="117.3">(1)</text>
<text x="181.8" y="117.2">0.4±0.05</text>
<text x="157.1" y="121.4">4.1 max.</text>
<text x="181.6" y="122.8">∗ : EIAJ Monthly</text>
<text x="184.1" y="124.6">Code</text>
<text x="144.2" y="129.4">0.4 (ref.)</text>
<text x="153" y="129.4">0.4 (ref.)</text>
<text x="161.9" y="129.4">0.4 (ref.)</text>
<text x="178.4" y="129.1" transform="rotate(-90 178.4 129.1)">1.15±0.05</text>
<text x="148.7" y="133">0.8±0.1</text>
<text x="157.5" y="133">0.8±0.1</text>
<text x="166.3" y="133">0.8±0.1</text>
<text x="153.2" y="147.7">0.4±0.1</text>
<text x="162" y="147.7">0.4±0.1</text>
<text x="170.9" y="147.7">0.4±0.1</text>
<text x="145.8" y="151.6">0.75±0.1 1.5±0.1</text>
<text x="162.1" y="151.6">1.5±0.1</text>
<text x="186" y="150.3">(in mm)</text>
<text x="157.1" y="161">3.2±0.15</text>
<text x="148" y="172.8" transform="rotate(-90 148 172.8)">0.10±0.10</text>
<text x="174.4" y="171.5" transform="rotate(-90 174.4 171.5)">1.3±0.15</text>
<text x="181.7" y="171.6" transform="rotate(-90 181.7 171.6)">1.1 max.</text>
<text x="151.9" y="175.4">0.1±0.1</text>
<text x="157.5" y="178.1">3.0 max.</text>
<text x="179.8" y="174.3">0.4±0.1</text>
<text x="143.3" y="187.6">0.50 (ref.)</text>
<text x="162.6" y="190.4">0.50 (ref.)</text>
<text x="169.7" y="187.6">0.50 (ref.)</text>
<text x="178.5" y="186.7" transform="rotate(-90 178.5 186.7)">0.70±0.10</text>
<text x="150.1" y="195.7">0.4±0.1</text>
<text x="152" y="193.3">(3)</text>
<text x="157.6" y="195.7">0.4±0.1</text>
<text x="159.5" y="193.3">(2)</text>
<text x="165.2" y="195.7">0.4±0.1</text>
<text x="167.1" y="193.3">(1)</text>
<text x="186.9" y="208.8">(in mm)</text>
<text x="143" y="210.5">0.4±0.1</text>
<text x="153.8" y="210.5">1.2±0.1</text>
<text x="161.4" y="210.5">1.2±0.1</text>
<text x="155.6" y="219.6">3.2±0.15</text>
<text x="146.3" y="232" transform="rotate(-90 146.3 232)">0.10±0.10</text>
<text x="150.3" y="233.5">0.1±0.1</text>
<text x="171" y="230.1" transform="rotate(-90 171 230.1)">1.3±0.15</text>
<text x="177" y="233.3">0.4±0.1</text>
<text x="178.1" y="230.4" transform="rotate(-90 178.1 230.4)">1.1 max.</text>
<text x="155.2" y="237.6">3.0 max.</text>
<text x="170.9" y="244.9" transform="rotate(-90 170.9 244.9)">0.9±0.1</text>
<text x="142.4" y="247.7">0.5 (ref.)</text>
<text x="155.3" y="247.4">0.5 (ref.)</text>
<text x="168" y="247.7">0.5 (ref.)</text>
<text x="148.5" y="254.7">0.4±0.1</text>
<text x="150.4" y="252.7">(3)</text>
<text x="155.6" y="254.7">0.4±0.1</text>
<text x="157.5" y="252.7">(2)</text>
<text x="162.7" y="254.7">0.4±0.1</text>
<text x="164.6" y="252.7">(1)</text>
<text x="181.7" y="260.2">: EIAJ Monthly</text>
<text x="182.9" y="262.4">Code</text>
<text x="141.9" y="268.2">0.4±0.1</text>
<text x="152.2" y="268.3">1.2±0.1 1.2±0.1</text>
<text x="187.7" y="268.8">(in mm)</text>
</g>
</svg>
